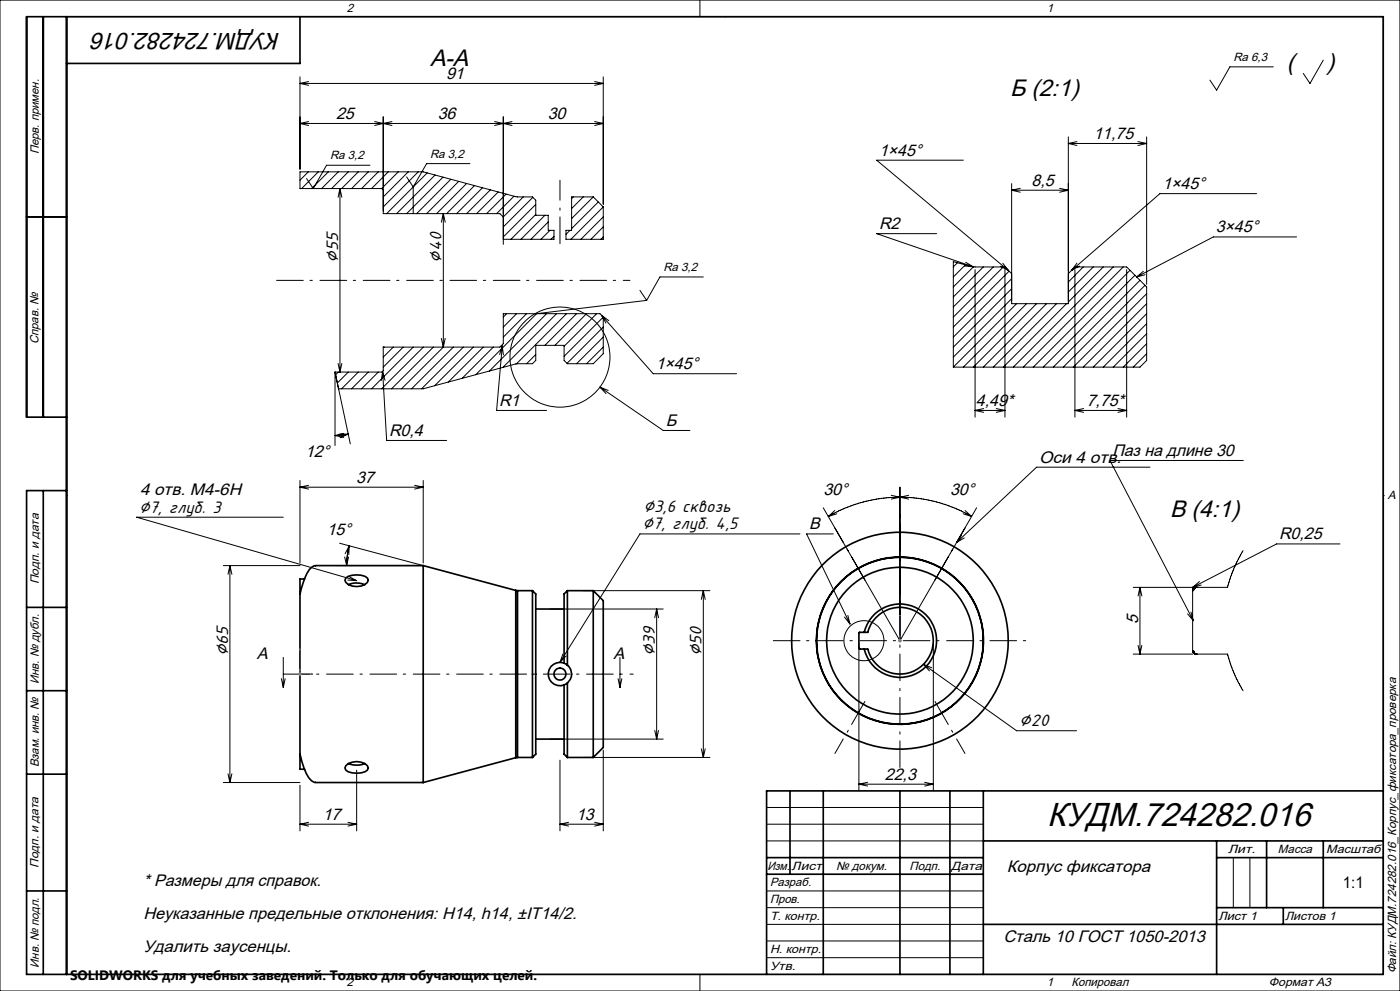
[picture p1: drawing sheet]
<svg xmlns="http://www.w3.org/2000/svg" width="420mm" height="297mm" viewBox="0 0 420 297" stroke-linecap="round" stroke-linejoin="round" font-family="sans-serif">
<g fill="none" stroke="#000" stroke-width=".5">
<path d="M13 5v120M20 5v287M90 5v14h-70M8 65h12M20 125h-12v-120h407v287h-407v-145h12M13 147v145M91.4 173.5h-1.4v4.4M94.7 169.6a2.97 2.97 0 0 0-2.6 2.1l-.6 1.4a17.5 17.5 0 0 0-1.5 8.4v41a16.7 16.7 0 0 0 3.5 11.5l1.2 .5M94.7 169.5h32.3M103.8 173.2a6.1 6.1 0 0 1 6.4 0l.3 .7a3.2 3.2 0 0 1-3.5 1.9 3.2 3.2 0 0 1-3.5-1.9zM104.6 175.2a6.1 6.1 0 0 1 4.8 0M127 169.5v65"/>
<path d="M127 169.5l27.7 7.4M154.7 176.9l.6 .1M154.7 176.9v50.2M155.3 177v50M155.3 177h4.4M159.7 177v50M159.7 177l1 1v48l-1 1M170.2 177v22.4M170.2 177l-1 1v20.8M170.2 177h7.8M178 177v50M178 177l3 3v44l-3 3"/>
<path d="M8 182h12M160.7 182.5h8.5M169.2 198.8a3.5 3.5 0 0 0-4.7 3.2 3.5 3.5 0 0 0 4.7 3.3M169.2 198.8l1 .6M170.2 199.4a3.5 3.5 0 0 1 0 5.3M259.3 189.5h-1.4l-.2 .3v4.6l1.6 .1M259.3 189.5a11 11 0 0 1 16.9-6.6 11 11 0 0 1 0 18.2 11 11 0 0 1-16.9-6.6M259.3 189.5h1a10 10 0 0 1 15.4-5.7 10 10 0 0 1 0 16.4 10 10 0 0 1-15.4-5.7h-1M8 207h12M169.2 205.3v20.7l1 1M170.2 204.7v22.3M170.2 204.7l-1 .6"/>
<path d="M8 232h12M90 226.1v4.4M90 230.5h1.4M94.7 234.5h32.3M103.8 229.5a4.8 4.8 0 0 1 6.4 0l.3 .6a3.1 3.1 0 0 1-3.5 1.6l-2.5-.4-.7-.5-.3-.7zM104.6 228.8a6.6 6.6 0 0 0 4.8 0M154.7 227.1l-27.7 7.4M155.3 227l-.6 .1M155.3 227h4.4M160.7 221.5h8.5M170.2 227h7.8M237 237v25"/>
<path d="M247 237v55M270 237v55M285 237v55M295 237v55M415 237h-185v55M230 257h65M295 252h120M365 252v40M365 257h50M380 252v20M397 252v20M8 267h12"/>
<path d="M230 262h65M295 277h120M365 272h50M385 272v5"/>
<circle cx="270" cy="192" r="25.1"/>
<circle cx="270" cy="192" r="25"/>
<circle cx="270" cy="192" r="22"/>
<circle cx="270" cy="192" r="32.5"/>
<circle cx="168" cy="202" r="1.79"/>
</g>
<g fill="none" stroke="#000" stroke-width=".3">
<path d="M0 0h420v297h-420zM20 5h395v287h-395zM210 0v5M217.5 5h.1M397 18l-4 7-2-3M90 23v27.7M90 37h91M90 37l2.6 .6M90 25h91M90 25l2.6 .6M92.6 36.4l-2.6 .6M92.6 24.4l-2.6 .6"/>
<path d="M112.4 36.4l2.6 .6M115 35v29h35l1 1 6-6M115 37l-2.6 .6M115 37l2.6 .6M117.6 36.4l-2.6 .6M148.4 36.4l2.6 .6M151 35v38.2M151 37l-2.6 .6M151 37l2.6 .6M153.6 36.4l-2.6 .6M178.4 36.4l2.6 .6M178.4 24.4l2.6 .6"/>
<path d="M181 23v38.2M181 37l-2.6 .6M181 25l-2.6 .6M382 20h-13l-4 7-2-3M92.5 51.5l-2.5 2.5M95.5 51.5l-5 5M98.5 51.5l-5 5M101.5 51.5l-5 5M102 56.5v55M102 56.5l.6 2.6M102 56.5l-.6 2.6M104.5 51.5l-5 5"/>
<path d="M107.5 51.5l-5 5M110.5 51.5l-5 5M111 49.5h-13l-4 7-2-3M113.5 51.5l-5 5M115 56.9l-.4-.4h-24.6v-5h37l27.7 7.4 5 .1 1 1v4.5h3.8v4.5h1.7v2.7h-15.2M116.5 51.5l-5 5M119.5 51.5l-5 5M122 53l2 3M122.5 51.5l-7.5 7.5M124 56v8M125.5 51.5l-10.5 10.5M128.2 51.8l-12.2 12.2"/>
<path d="M130.5 52.5l-11.5 11.5M132.9 53.1l-10.9 10.9M135.3 53.7l-10.3 10.3M137.6 54.4l-9.6 9.6M140 55l-9 9M141 49h-13l-4 7M142.3 55.6l-8.3 8.4M144.7 56.3l-7.7 7.7M147.1 56.9l-7.1 7.1M149.5 57.5l-6.5 6.5M151.8 58.2l-5.8 5.8M154.2 58.8l-5.2 5.2"/>
<path d="M159.8 59.2l-8.8 8.8M168 54v6M172 59l-.5 .5M175 59l-3.5 3.5M178 59h-6.5v10h-1.7v2.7h11.2v-9.7M178 59l3 3M178 59l-6.5 6.5M289 48h-26l39.5 33M303.5 57h17M303.5 57l2.6 .6M306.1 56.4l-2.6 .6M317.9 56.4l2.6 .6"/>
<path d="M320.5 41v50h-17v-36M320.5 57l-2.6 .6M320.5 43h23.5M320.5 43l2.6 .6M323.1 42.4l-2.6 .6M341.4 42.4l2.6 .6M344 41v44.2M344 43l-2.6 .6M377 58h-29l-26.5 23M133 64v40M133 64l.6 2.6M133 64l-.6 2.6"/>
<path d="M160.7 64.3l-7.4 7.4M160.7 61.3l-9.7 9.7M163.5 64.5l-7.2 7.2M164.5 66.5l-5.2 5.2M165 69l-2.7 2.7M166.2 70.8l-.9 .9M168 62.3v.7M168 65v8M171 69l-1.2 1.2M179.5 60.5l-8 8M181 71l-.7 .7M181 68l-3.7 3.7"/>
<path d="M181 65l-6.7 6.7M181 62l-9.7 9.7M281 70h-18l29 10M287.2 78.7l-1.2 1.3M289.3 79.7l2.7 .3M289.6 79.4l-3.6 3.6M289.7 78.6l2.3 1.4M292 80l-6 6M300.1 79.8l2.4 1.2M300.8 78.9l1.7 2.1M323.1 78.9l-1.6 2.1M323.8 79.8l-2.3 1.2"/>
<path d="M389 71h-25l-23 12M83 84h8M93 84h.7M96 84h8M106 84h.7M109 84h8M119 84h.7M122 84h8M132 84h.7M135 84h8M145 84h.7M148 84h8"/>
<path d="M152 94l-1 1M155 94l-4 4M158 94l-7 7M158 84h.7M161 84h8M164 94l-17.2 17.2M167 94l-16.1 16.1M170 94l-15.1 15M171 84h.7M173 94l-9.5 9.5M174 84h8M176 94l-9.5 9.5"/>
<path d="M179 94l-9.8 9.8M180.5 94.5l15.5 17.5h25M180.5 94.5l2.1 1.6M180.5 94.5l1.3 2.3M181 95v11l-3 3h-7.8l-1-1v-4.5h-8.5v4.5l-1 1-5 .1-27.7 7.4h-25.4l-1.1-5M181 95l-1-1h-29v9l-1 1h-35M181 98l-10.9 10.9M181 95l-11.8 11.8M184 84h.7M187 84h2M192 87l2 3M194 90l-33 4-18.3 18.3"/>
<path d="M211 83h-13l-4 7M292.5 80.8v44.2M295 80l-9 9M298 80l-12 12M301 80l-15 15M301.5 80.8v44.2M302.7 81.3l-16.7 16.7M303.5 82l-2-2h-9l-6.5-1.6v31.6M303.5 89.5l-17.5 17.5M303.5 86.5l-17.5 17.5M303.5 83.5l-17.5 17.5M305 91l-19 19"/>
<path d="M308 91l-19 19M311 91l-19 19M314 91l-19 19M317 91l-19 19M320 91l-19 19M320.5 82l2-2h15.5l6 6v22l-2 2h-56M322.5 80.8v44.2M325 80l-4.5 4.5M328 80l-7.5 7.5M331 80l-10.5 10.5M334 80l-30 30M337 80l-30 30"/>
<path d="M338 80.8v44.2M339 81l-29 29M340.5 82.5l-27.5 27.5M342 84l-26 26M343 81.3l-2 1.7M343.5 85.5l-24.5 24.5M343.5 82.3l-2.5 .7M344 97l-13 13M344 94l-16 16M344 91l-19 19M344 88l-22 22M100.5 111.5v22"/>
<path d="M100.5 111.5l4.6 21.5M101.4 108.9l.6 2.6M101.5 111.5l-.8 .8M102.6 108.9l-.6 2.6M104.5 111.5l-3.3 3.3M107.5 111.5l-5 5M110.5 111.5l-5 5M113.5 111.5l-5 5M114.8 111.4l1.2 20.6h18M114.8 111.4l.7 2.6M114.8 111.4l-.4 2.6M115 104h.1"/>
<path d="M115 104v7.1l-.4 .4h-14.1M118 104l-3 3M121 104l-6 6M124 104l-12.5 12.5M127 104l-12.5 12.5M130 104l-12.5 12.5M132.4 101.4l.6 2.6M133 104l-12.5 12.5M133.6 101.4l-.6 2.6M136 104l-12.5 12.5M139 104l-12.5 12.5M142 104l-11.6 11.6"/>
<path d="M145 104l-10.5 10.5M148 104l-9.4 9.4M150.7 103.7l-1.7 19.3h15M150.7 103.7l.3 2.7M150.7 103.7l-.8 2.6M160.7 106.3l-2.7 2.7M180 116l19 13h8M180 116l2.5 1M180 116l1.8 2M181 104l-5 5M181 101l-8 8M344 106l-4 4"/>
<path d="M344 103l-7 7M344 100l-10 10M100.5 130.5l2.6 .6M101.8 130.1h2.7M103.1 130l-2.6 .5M104.5 130.1l-4 .4M104.5 130.1l-2.5 1.1M292.5 123h9M292.5 123l2.6 .6M295.1 122.4l-2.6 .6M298.9 122.4l2.6 .6M301.5 123l-2.6 .6"/>
<path d="M322.5 123h15.5M322.5 123l2.6 .6M325.1 122.4l-2.6 .6M335.4 122.4l2.6 .6M338 123l-2.6 .6M373 138h-40l25 48M20 148.5h.1M85 155h-44l66 19M90 144v24.7M90 146h37M90 146l2.6 .6M92.6 145.4l-2.6 .6"/>
<path d="M124.4 145.4l2.6 .6M127 144v24.7M127 146l-2.6 .6M247 152.2l23 39.8M248.5 154.8a42.2 42.2 0 0 1 11.1-4.5l1.9-.4a43.8 43.8 0 0 1 13.5-.6l2 .3a42.3 42.3 0 0 1 14.5 5.2M250.4 153l-1.9 1.8M250.5 158.3l2.5 4.3M251 154l-2.5 .8M267.4 148.4l5.2 1.2M270 146v46M272.6 148.4l-5.2 1.2M289 154l2.5 .8"/>
<path d="M289.5 153l2 1.8M293 152.2l-23 39.8M345 140h-34l-24 22.6M415 148.5h.1M67 169.5h23M69 169.5v65M69 169.5l.6 2.6M69 169.5l-.6 2.6M101.9 162.8l25.1 6.7h-26M103.4 166.9l.6 2.6M104.3 173.8l2.7 .2M104.6 166.9l-.6 2.6"/>
<path d="M104.6 172.8l2.4 1.2M104.8 163.6l-.6 2.9-.2 3M104.8 163.6l-.2 2.6M104.8 163.6l-1.3 2.3M175 177h38M211 177v50M211 177l.6 2.6M211 177l-.6 2.6M240 160h-48l-24 38.5M250 160h-8l13 27M254.1 164.6l.4 .6M255.5 166.9l4 6.9"/>
<path d="M284.5 166.9l-4 6.9M285.8 164.6l-.3 .6M288.5 160.4l-1.5 2.2M289.3 161.2l-2.3 1.4M340 176h17.8M342 176v20M342 176l.5 2.6M342 176l-.6 2.6M357.8 176.8h.1M357.8 176.9h.1M357.8 177h.1M357.8 176.7h.1"/>
<path d="M357.9 176.6h.1M357.9 176.7h.1M357.9 176.6v18.8M357.9 176.5h.1M357.9 176.5v.1M358 176.5h.1M358 176.4h.1M358 176.4v.1M358.1 176.3h.1M358.1 176.2h.1M358.1 176.2l-.2 .3M358.2 176.2h.1"/>
<path d="M358.2 176.2h-.1M358.3 176.1h.1M358.3 176.1l-.1 .1M358.4 176.1h-.1M358.4 176.1h.1M358.5 176.1h.1M358.5 176.1h-.1M358.6 176h.1M358.7 176h.1M358.8 176h.1M359.8 174.3l-2 1.7M360.4 175.3l-2.6 .7"/>
<path d="M372.9 165l-2.6 5.1-2 5.9-9.8 .1M402 163h-19l-25.2 13M85 197v9M165 182.5h34M168.9 196l-.9 2.5M169.8 196.6l-1.8 1.9M186 197v9M197 182.5v39M197 182.5l.6 2.6M197 182.5l-.6 2.6M232 192h8M242 192h.7"/>
<path d="M245 192h8M253.3 184.9l1.7 2.1M254.4 184.4l.6 2.6M255 192h.7M257.7 192.8v44.2M258 192h8M268 192h.7M270 193.3v.7M270 196v8M271 192h8M277 199.1l28 19.9h18M277 199.1l2.5 1"/>
<path d="M277 199.1l1.8 2M280 192.8v44.2M281 192h.7M284 192h8M294 192h.7M297 192h8M307 192h.7M340 196h17.8M341.4 193.4l.6 2.6M342.5 193.4l-.5 2.6M356.3 184l1.7 2M357.3 183.4l.7 2.6"/>
<path d="M357.8 195h.1M357.8 195.1h.1M357.8 195.2h.1M357.8 195.3h.1M357.9 195.4h.1M357.9 195.5h.1M357.9 195.4v.1M357.9 195.5l.1 .1M358 195.6h.1M358 195.6l.1 .2M358 195.7h.1M358.1 195.7h.1"/>
<path d="M358.1 195.8h.1M358.1 195.8l.1 .1M358.2 195.8h.1M358.2 195.9h.1M358.2 195.9h.2M358.3 195.9h.1M358.3 195.9l.1 .1M358.4 196h.1M358.4 196h.3M358.5 196h.1M358.6 196h.1M358.7 196h.1"/>
<path d="M358.8 196h.1M358.8 196h9.5l2 5.9 2.6 5.1M84.4 203.4l.6 2.6M85 202h8M85.5 203.4l-.5 2.6M95 202h.7M98 202h8M108 202h.7M111 202h8M121 202h.7M124 202h8M134 202h.7"/>
<path d="M137 202h8M147 202h.7M150 202h8M160 202h.7M163 202h8M173 202h.7M176 202h8M185.4 203.4l.6 2.6M186 202h.7M186.5 203.4l-.5 2.6M189 202h1M196.4 218.9l.6 2.6"/>
<path d="M197.6 218.9l-.6 2.6M254.5 218.9l-.4 .6M259.5 210.2l-4 6.9M270 206.3v.7M270 209v8M270 219.3v.7M280.5 210.2l4 6.9M285.5 218.9l.3 .6M67 234.5h23M68.4 231.9l.6 2.6M69.6 231.9l-.6 2.6M90 235.3v13.7"/>
<path d="M107 230.8v18.2M165 221.5h34M168 227.8v21.2M175 227h38M181 224.8v24.2M210.4 224.4l.6 2.6M211.6 224.4l-.6 2.6M253 221.5l-2.5 4.3M257.7 235h22.3M257.7 235l2.6 .6M260.3 234.5l-2.6 .5M270 222v8"/>
<path d="M277.4 234.5l2.6 .5M280 235l-2.6 .6M287 221.5l2.5 4.3M90 247h17M90 247l2.6 .6M92.6 246.4l-2.6 .6M104.4 246.4l2.6 .6M107 247l-2.6 .6M168 247h13M168 247l2.6 .6M170.6 246.4l-2.6 .6M178.4 246.4l2.6 .6"/>
<path d="M181 247l-2.6 .6M230 247h65M230 242h65M230 252h65M370 257v15M375 257v15M230 267h65M230 272h65M230 277h65M210 292v5M217.5 292h.1M230 282h65"/>
<path d="M230 287h65"/>
<circle cx="168" cy="107" r="15"/>
<circle cx="259.2" cy="192" r="6"/>
</g>
<path d="M90 194.3v7.7h3.8M93.5 201.9l.3 .1-.3 .1z" fill="none" stroke="#00f" stroke-width=".3"/>
<path d="M93.5 201.9l.3 .1-.3 .1z" fill="#00f"/>
<path d="M90 194.3l.1 .4h-.2z" fill="none" stroke="#00f" stroke-width=".3"/>
<path d="M90 194.3l.1 .4h-.2z" fill="#00f"/>
<path d="M90 200.5v1.5h.7M90.4 201.9l.3 .1-.3 .1z" fill="none" stroke="#00f" stroke-width=".3"/>
<path d="M89.5 202h1M89.6 201.7l.7 .7M90 201.5v1M90.3 201.7l-.7 .7" fill="none" stroke="#808080" stroke-width=".3"/>
<path d="M90.4 201.9l.3 .1-.3 .1z" fill="#00f"/>
<path d="M90 200.5l.1 .4h-.2z" fill="none" stroke="#00f" stroke-width=".3"/>
<path d="M90 200.5l.1 .4h-.2z" fill="#00f"/>
<path d="M270 191.9v.2zM270 192h.1M270 184.3v7.7" fill="none" stroke="#00f" stroke-width=".3"/>
<path d="M89.5 202h1M89.6 201.7l.7 .7M90 201.5v1M90.3 201.7l-.7 .7" fill="none" stroke="#808080" stroke-width=".3"/>
<path d="M270 191.9v.2z" fill="#00f"/>
<path d="M270 184.3v.4v-.4" fill="none" stroke="#00f" stroke-width=".3"/>
<path d="M270 184.3v.4z" fill="#00f"/>
<path d="M270 191.9v.2zM270 192h.1M270 190.5v1.5" fill="none" stroke="#00f" stroke-width=".3"/>
<path d="M269.5 192h1M269.6 191.7l.7 .7M270 191.5v1M270.3 191.7l-.7 .7" fill="none" stroke="#808080" stroke-width=".3"/>
<path d="M270 191.9v.2z" fill="#00f"/>
<path d="M270 190.5v.3v-.3" fill="none" stroke="#00f" stroke-width=".3"/>
<path d="M270 190.5v.3z" fill="#00f"/>
<path d="M269.5 192h1M269.6 191.7l.7 .7M270 191.5v1M270.3 191.7l-.7 .7" fill="none" stroke="#808080" stroke-width=".3"/>
<text font-size="10" x="314.2" y="247.6">КУДМ.724282.016</text>
<g font-size="7.1">
<text x="84.2" y="9.8" transform="rotate(-180 84.2 9.8)">КУДМ.724282.016</text>
<text x="129" y="19.9">А-А</text>
<text x="386" y="20.9">(</text>
<text x="397.8" y="20.9">)</text>
<text x="303" y="28.9">Б (2:1)</text>
<text x="351" y="154.9">В (4:1)</text>
</g>
<g font-size="5">
<text x="133.8" y="23.7">91</text>
<text x="100.8" y="35.7">25</text>
<text x="131.3" y="35.7">36</text>
<text x="164.3" y="35.7">30</text>
<text x="328" y="41.7">11,75</text>
<text x="263.7" y="46.6">1×45°</text>
<text x="309.4" y="55.7">8,5</text>
<text x="348.7" y="56.6">1×45°</text>
<text x="263.7" y="68.6">R2</text>
<text x="364.7" y="69.6">3×45°</text>
<text x="101.4" y="78.7" transform="rotate(-90 101.4 78.7)">⌀55</text>
<text x="132.4" y="78.7" transform="rotate(-90 132.4 78.7)">⌀40</text>
<text x="196.7" y="110.6">1×45°</text>
<text x="149.7" y="121.6">R1</text>
<text x="292.8" y="121.7">4,49*</text>
<text x="326" y="121.7">7,75*</text>
<text x="116.7" y="130.6">R0,4</text>
<text x="199.7" y="127.6">Б</text>
<text x="91.5" y="136.9">12°</text>
<text x="333.7" y="136.6">Паз на длине 30</text>
<text x="311.7" y="138.6">Оси 4 отв.</text>
<text x="42" y="148.4">4 отв. M4-6H</text>
<text x="106.8" y="144.7">37</text>
<text x="247" y="148.4">30°</text>
<text x="285" y="148.4">30°</text>
<text x="41.7" y="153.6">⌀7, глуб. 3</text>
<text x="193" y="153.4">⌀3,6 сквозь</text>
<text x="98" y="160.4">15°</text>
<text x="192.7" y="158.6">⌀7, глуб. 4,5</text>
<text x="242.7" y="158.6">В</text>
<text x="383.7" y="161.6">R0,25</text>
<text x="341.4" y="186.9" transform="rotate(-90 341.4 186.9)">5</text>
<text x="68.4" y="196.7" transform="rotate(-90 68.4 196.7)">⌀65</text>
<text x="77" y="197.4">А</text>
<text x="184" y="197.4">А</text>
<text x="196.4" y="196.7" transform="rotate(-90 196.4 196.7)">⌀39</text>
<text x="210.4" y="196.7" transform="rotate(-90 210.4 196.7)">⌀50</text>
<text x="305.7" y="217.6">⌀20</text>
<text x="265.4" y="233.7">22,3</text>
<text x="96.8" y="245.7">17</text>
<text x="172.8" y="245.7">13</text>
<text x="302" y="261.4">Корпус фиксатора</text>
<text x="43" y="265.4">* Размеры для справок.</text>
<text x="43" y="275.4">Неуказанные предельные отклонения: H14, h14, ±IT14/2.</text>
<text x="43" y="285.4">Удалить заусенцы.</text>
<text x="301" y="282.4">Сталь 10 ГОСТ 1050-2013</text>
</g>
<text font-size="4.8" x="402.9" y="266">1:1</text>
<text font-size="4.1" x="21" y="293.7">SOLIDWORKS для учебных заведений. Только для обучающих целей.</text>
<g font-size="3.6">
<text x="104" y="3.6">2</text>
<text x="314" y="3.6">1</text>
<text x="370" y="18.2">Ra 6,3</text>
<text x="11.6" y="46.3" transform="rotate(-90 11.6 46.3)">Перв. примен.</text>
<text x="99" y="47.7">Ra 3,2</text>
<text x="129" y="47.2">Ra 3,2</text>
<text x="199" y="81.2">Ra 3,2</text>
<text x="11.6" y="103.2" transform="rotate(-90 11.6 103.2)">Справ. №</text>
<text x="416.4" y="149.6">A</text>
<text x="11.6" y="175.1" transform="rotate(-90 11.6 175.1)">Подп. и дата</text>
<text x="11.6" y="205" transform="rotate(-90 11.6 205)">Инв. № дубл.</text>
<text x="11.6" y="230" transform="rotate(-90 11.6 230)">Взам. инв. №</text>
<text x="368.4" y="255.6">Лит.</text>
<text x="383.4" y="255.6">Масса</text>
<text x="397.8" y="255.6">Масштаб</text>
<text x="11.6" y="260.1" transform="rotate(-90 11.6 260.1)">Подп. и дата</text>
<text x="230.2" y="260.6">Изм.</text>
<text x="237.5" y="260.6">Лист</text>
<text x="250.9" y="260.6">№ докум.</text>
<text x="272.9" y="260.6">Подп.</text>
<text x="285.4" y="260.6">Дата</text>
<text x="231" y="265.6">Разраб.</text>
<text x="231" y="270.6">Пров.</text>
<text x="231" y="275.6">Т. контр.</text>
<text x="365.5" y="275.6">Лист 1</text>
<text x="385.5" y="275.6">Листов 1</text>
<text x="231" y="285.6">Н. контр.</text>
<text x="11.6" y="290" transform="rotate(-90 11.6 290)">Инв. № подл.</text>
<text x="231" y="290.6">Утв.</text>
<text x="418.9" y="291.8" transform="rotate(-90 418.9 291.8)">Файл: КУДМ.724282.016_Корпус_фиксатора_проверка</text>
<text x="104" y="295.6">2</text>
<text x="314" y="295.6">1</text>
<text x="321.5" y="295.6">Копировал</text>
<text x="380.7" y="295.6">Формат А3</text>
</g>
</svg>
